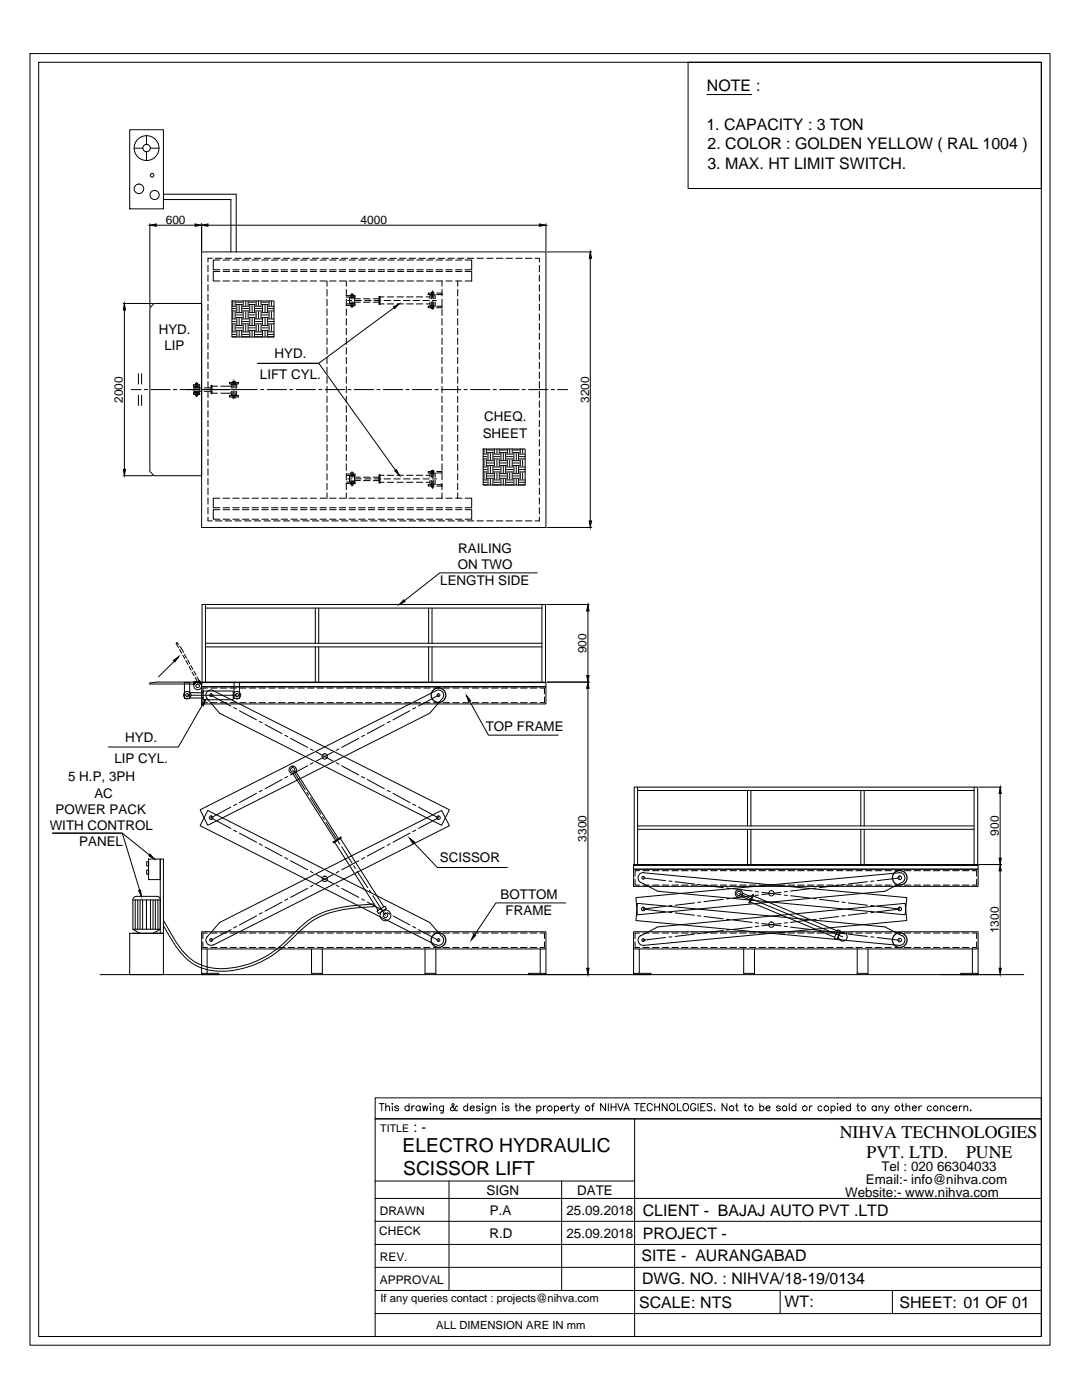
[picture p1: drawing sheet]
<svg xmlns="http://www.w3.org/2000/svg" width="216mm" height="279mm" viewBox="0 0 216 279" stroke-linecap="round" stroke-linejoin="round" font-family="sans-serif">
<!-- layer: 0 -->
<g fill="none" stroke="#000" stroke-width=".2">
<path d="M6 10.7h203.5v257.8h-203.5zM7.7 12.4h200.1v254.3h-200.1zM137.3 12.4h70.5v25.2h-70.5zM141.1 18.9h8.9M25.9 25.9h6.7v15.8h-6.7zM26.8 29.6h1.7M29.2 27.1v1.7M29.2 30.3v1.7M30 29.6h1.7M32.6 38.8h14.5v11.5M32.6 39.8h13.5v10.5M29.9 44.6v16.6"/>
<path d="M31.2 44.9h7.7M40.2 44.6v5.4M40.2 50.3h68.7v55h-68.7zM41.5 52.9v1.4M41.5 54.9v1.3M41.5 56.8v1.3M41.5 58.7v1.4M41.5 44.9h66.1M42.3 51.5h-.8v.8M43 51.5h1.3M43.9 51.9h-1.3v1.9h1.3M43.9 54.2h-1.3v1.9h1.3"/>
<path d="M44.5 51.9h1.3M44.5 53.8h1.3M44.5 54.2h1.3M44.5 56.1h1.3M44.9 51.5h1.3M46.5 51.9h1.2M46.5 53.8h1.2M46.5 54.2h1.2M46.5 56.1h1.2M46.9 51.5h1.2M48.4 51.9h1.3M48.4 53.8h1.3"/>
<path d="M48.4 54.2h1.3M48.4 56.1h1.3M48.8 51.5h1.3M50.3 51.9h1.3M50.3 53.8h1.3M50.3 54.2h1.3M50.3 56.1h1.3M50.7 51.5h1.3M52.3 51.9h1.2M52.3 53.8h1.2M52.3 54.2h1.2M52.3 56.1h1.2"/>
<path d="M52.7 51.5h1.2M54.2 51.9h1.3M54.2 53.8h1.3M54.2 54.2h1.3M54.2 56.1h1.3M54.6 51.5h1.3M56.1 51.9h1.3M56.1 53.8h1.3M56.1 54.2h1.3M56.1 56.1h1.3M56.5 51.5h1.3M58.1 51.9h1.2"/>
<path d="M58.1 53.8h1.2M58.1 54.2h1.2M58.1 56.1h1.2M58.5 51.5h1.2M60 51.9h1.3M60 53.8h1.3M60 54.2h1.3M60 56.1h1.3M60.4 51.5h1.3M61.9 51.9h1.3M61.9 53.8h1.3M61.9 54.2h1.3"/>
<path d="M61.9 56.1h1.3M62.3 51.5h1.3M63.9 51.9h1.2M63.9 53.8h1.2M63.9 54.2h1.2M63.9 56.1h1.2M64.3 51.5h1.2M65.2 56.1v1M65.2 57.8v1.3M65.2 59.7v1.3M65.8 51.9h1.3M65.8 53.8h1.3"/>
<path d="M65.8 54.2h1.3M65.8 56.1h1.3M66.2 51.5h1.3M67.7 51.9h1.3M67.7 53.8h1.3M67.7 54.2h1.3M67.7 56.1h1.3M68.1 51.5h1.3M69.1 59h1.8v.3h-1.8M69.1 56.1v1M69.1 57.8v1.3M69.1 59.7v1.3"/>
<path d="M69.4 60h.8M69.7 51.9h1.2M69.7 53.8h1.2M69.7 54.2h1.2M69.7 56.1h1.2M69.7 59.3h1.1v1.3h-1.1zM70 59.6v-.9h.5v.9M70.1 51.5h1.2M70.2 58.5v1.1M70.8 59.6h1.1M70.8 60h1.3M71.6 51.9h1.3"/>
<path d="M71.6 53.8h1.3M71.6 54.2h1.3M71.6 56.1h1.3M72 51.5h1.3M72.5 59.6h1.3M72.8 60h1.3M73.5 51.9h1.3M73.5 53.8h1.3M73.5 54.2h1.3M73.5 56.1h1.3M73.9 51.5h1.3M74.5 59.6h1.1"/>
<path d="M74.7 60h1.3M75.5 51.9h1.2M75.5 53.8h1.2M75.5 54.2h1.2M75.5 56.1h1.2M75.6 59.2h.2v1.6h-.2zM75.8 59.3h.8M75.9 51.5h1.2M76.6 60h1.3M77.3 59.3h1.2M77.4 51.9h1.3M77.4 53.8h1.3"/>
<path d="M77.4 54.2h1.3M77.4 56.1h1.3M77.8 51.5h1.3M78.6 60h1.3M79.2 59.3h1.3M79.3 51.9h1.3M79.3 53.8h1.3M79.3 54.2h1.3M79.3 56.1h1.3M79.7 51.5h1.3M80.5 60h1.3M81.1 59.3h1.3"/>
<path d="M81.2 51.9h1.3M81.2 53.8h1.3M81.2 54.2h1.3M81.2 56.1h1.3M81.6 51.5h1.3M82.4 60h1.3M83.1 59.3h1.2M83.2 51.9h1.3M83.2 53.8h1.3M83.2 54.2h1.3M83.2 56.1h1.3M83.6 51.5h1.3"/>
<path d="M84.4 60h1.3M85 59.3h.8M85.1 51.9h1.3M85.1 53.8h1.3M85.1 54.2h1.3M85.1 56.1h1.3M85.5 51.5h1.3M85.8 59.6v-.8h1v.8M86.1 59.6v-1.3h.4v1.3M86.3 60h.8M86.3 58v1.5M86.5 58.5h-1.1v.3h1.1"/>
<path d="M87 51.9h1.3M87 53.8h1.3M87 54.2h1.3M87 56.1h1.3M87.1 58.5h1.1v.3h-1.1M87.4 51.5h1.3M88.2 56.1v1M88.2 57.8v1.3M88.2 59.7v1.3M89 51.9h1.2M89 53.8h1.2M89 54.2h1.2"/>
<path d="M89 56.1h1.2M89.4 51.5h1.2M90.9 51.9h1.3M90.9 53.8h1.3M90.9 54.2h1.3M90.9 56.1h1.3M91.3 51.5h1.3M91.3 56.1v1M91.3 57.8v1.3M91.3 59.7v1.3M92.8 51.9h1.3v1.9h-1.3M92.8 54.2h1.3v1.9h-1.3"/>
<path d="M93.2 51.5h1.3M95.2 51.5h1.2M97.1 51.5h1.3M99 51.5h1.3M101 51.5h1.2M102.9 51.5h1.3M104.8 51.5h1.3M106.8 51.5h.8v.8M107.6 52.9v1.4M107.6 54.9v1.3M107.6 56.8v1.3M107.6 58.7v1.4"/>
<path d="M108.9 44.6v5.4M109.2 50.3h8.9M117.8 51.5v52.5M24.6 60.6h5.9M24.8 61.9v31.8M26.2 77.8h2M27.6 74.6v2.1M27.6 78.9v2M28.3 74.6v2.1M28.3 78.9v2M28.8 77.8h.7M30.1 77.8h3.9"/>
<path d="M30.7 60.6h9.5v34.3h-9.5l-.8-.8v-32.6zM34.6 77.8h.7M35.9 77.8h4M38.6 76.8h1.2v.3h-1.2zM38.6 78.4h1.2v.3h-1.2zM38.7 77.2h1.1v1.2h-1.1zM38.7 78.1h1.4M38.7 77.4h1.4M39 77.5v-1h.5v1M39 78.1v.9h.5v-.9M39.3 76.3v1.1M39.3 78v1.2"/>
<path d="M40.2 77.8h5.4M40.7 78.1h1.4M40.7 77.4h1.4M41.5 60.7v1.3M41.5 62.6v1.3M41.5 64.5v1.4M41.5 66.5v1.3M41.5 68.4v1.3M41.5 70.3v1.4M41.5 72.3v1.3M41.5 74.2v1.3M41.5 76.1v1.4"/>
<path d="M41.5 78.1v1.3M41.5 80v1.3M42.1 76.9h.2v1.7h-.2zM42.3 77.1h1.1M42.3 78.5h1.1M44 77.1h2.2M44 78.5h2.2M44.5 77.8h1.5M45.8 76.3h1.8v.3h-1.8zM45.8 78.9h1.8v.3h-1.8zM45.8 76.3v.3M45.8 78.9v.3"/>
<path d="M46.2 77.5v-.8h1v.8M46.2 78.1v.8h1v-.8M46.2 77.8h5.2M46.3 60.1h8.4v7.2h-8.4zM46.3 61.1h.8M46.3 61.6h.8M46.3 62h.8M46.3 64.6h.8M46.3 67.2h.8M46.3 64.2h.8M46.3 66.7h.8M46.3 63.7h.8"/>
<path d="M46.3 66.2h.8M46.5 77.5v-1.4h.4v1.4M46.5 78.1v1.3h.4v-1.3M46.5 60.1v.8M46.5 62.2v1.3M46.5 64.8v1.3M46.7 75.8v1.6M46.7 78v1.5M46.9 60.1v.8M46.9 62.2v1.3M46.9 64.8v1.3M47.1 60.3h1.3"/>
<path d="M47.1 60.8h1.3M47.1 63.4h1.3M47.1 65.9h1.3M47.1 62.9h1.3M47.1 65.4h1.3M47.1 62.4h1.3M47.1 65h1.3M47.3 60.9v1.3M47.3 63.5v1.3M47.3 66.1v1.2M47.7 60.9v1.3M47.7 63.5v1.3"/>
<path d="M47.7 66.1v1.2M48.2 60.9v1.3M48.2 63.5v1.3M48.2 66.1v1.2M48.4 61.1h1.3M48.4 61.6h1.3M48.4 62h1.3M48.4 64.6h1.3M48.4 67.2h1.3M48.4 64.2h1.3M48.4 66.7h1.3M48.4 63.7h1.3"/>
<path d="M48.4 66.2h1.3M48.5 60.1v.8M48.5 62.2v1.3M48.5 64.8v1.3M49 60.1v.8M49 62.2v1.3M49 64.8v1.3M49.5 60.1v.8M49.5 62.2v1.3M49.5 64.8v1.3M49.7 60.3h1.2M49.7 60.8h1.2"/>
<path d="M49.7 63.4h1.2M49.7 65.9h1.2M49.7 62.9h1.2M49.7 65.4h1.2M49.7 62.4h1.2M49.7 65h1.2M49.8 60.9v1.3M49.8 63.5v1.3M49.8 66.1v1.2M50.3 60.9v1.3M50.3 63.5v1.3M50.3 66.1v1.2"/>
<path d="M50.8 60.9v1.3M50.8 63.5v1.3M50.8 66.1v1.2M50.9 61.1h1.4M50.9 61.6h1.4M50.9 62h1.4M50.9 64.6h1.4M50.9 67.2h1.4M50.9 64.2h1.4M50.9 66.7h1.4M50.9 63.7h1.4M50.9 66.2h1.4"/>
<path d="M51.1 60.1v.8M51.1 62.2v1.3M51.1 64.8v1.3M51.4 72.5h12.2l15.3 21.3M51.6 60.1v.8M51.6 62.2v1.3M51.6 64.8v1.3M52 77.8h.6M52.1 60.1v.8M52.1 62.2v1.3M52.1 64.8v1.3M52.3 60.3h1.2"/>
<path d="M52.3 60.8h1.2M52.3 63.4h1.2M52.3 65.9h1.2M52.3 62.9h1.2M52.3 65.4h1.2M52.3 62.4h1.2M52.3 65h1.2M52.4 60.9v1.3M52.4 63.5v1.3M52.4 66.1v1.2M52.9 60.9v1.3M52.9 63.5v1.3"/>
<path d="M52.9 66.1v1.2M53.3 77.8h3.9M53.4 60.9v1.3M53.4 63.5v1.3M53.4 66.1v1.2M53.5 61.1h1.2M53.5 61.6h1.2M53.5 62h1.2M53.5 64.6h1.2M53.5 67.2h1.2M53.5 64.2h1.2M53.5 66.7h1.2"/>
<path d="M53.5 63.7h1.2M53.5 66.2h1.2M53.7 60.1v.8M53.7 62.2v1.3M53.7 64.8v1.3M54.2 60.1v.8M54.2 62.2v1.3M54.2 64.8v1.3M57.8 77.8h.6M59.1 77.8h3.9M63.6 77.8h.6M64.9 77.8h3.9"/>
<path d="M65.2 61.7v1.2M65.2 63.6v1.3M65.2 65.5v1.3M65.2 67.5v1.2M65.2 69.4v1.3M65.2 71.3v1.3M65.2 73.3v1.2M65.2 75.2v1.3M65.2 77.1v1.3M65.2 79.1v1.2M69.1 60.6h1.8v.3h-1.8M69.1 61.7v1.2"/>
<path d="M69.1 63.6v1.3M69.1 65.5v1.3M69.1 67.5v1.2M69.1 69.4v1.3M69.1 71.3v1.3M69.1 73.3v1.2M69.1 75.2v1.3M69.1 77.1v1.3M69.1 79.1v1.2M69.4 77.8h.6M70 60.3v.9h.5v-.9M70.2 60.3v1.1"/>
<path d="M70.7 77.8h3.9M70.8 60.3h1.1M72.5 60.3h1.3M74.5 60.3h1.1M75.2 77.8h.6M75.8 60.6h.8M76.5 77.8h3.9M77.3 60.6h1.2M78.6 61.4l-15 11.1h-12.2M79.2 60.6h1.3M81 77.8h.6M81.1 60.6h1.3"/>
<path d="M82.3 77.8h3.9M83.1 60.6h1.2M85 60.6h.8M85.8 60.3v.8h1v-.8M86.1 60.3v1.3h.4v-1.3M86.3 60.2v1.6M86.5 61.1h-1.1v.3h1.1M86.8 77.8h.6M87.1 61.1h1.1v.3h-1.1M88.1 77.8h3.9M88.2 61.7v1.2M88.2 63.6v1.3"/>
<path d="M88.2 65.5v1.3M88.2 67.5v1.2M88.2 69.4v1.3M88.2 71.3v1.3M88.2 73.3v1.2M88.2 75.2v1.3M88.2 77.1v1.3M88.2 79.1v1.2M91.3 61.7v1.2M91.3 63.6v1.3M91.3 65.5v1.3M91.3 67.5v1.2"/>
<path d="M91.3 69.4v1.3M91.3 71.3v1.3M91.3 73.3v1.2M91.3 75.2v1.3M91.3 77.1v1.3M91.3 79.1v1.2M92.6 77.8h.6M93.9 77.8h3.9M98.4 77.8h.6M99.7 77.8h3.8M104.2 77.8h.6M105.5 77.8h3.8"/>
<path d="M107.6 60.7v1.3M107.6 62.6v1.3M107.6 64.5v1.4M107.6 66.5v1.3M107.6 68.4v1.3M107.6 70.3v1.4M107.6 72.3v1.3M107.6 74.2v1.3M107.6 76.1v1.4M107.6 78.1v1.3M107.6 80v1.3M110 77.8h.6"/>
<path d="M111.3 77.8h2M24.6 94.9h5.9M41.5 81.9v1.4M41.5 83.9v1.3M41.5 85.8v1.3M41.5 87.7v1.4M41.5 89.7v1.3M41.5 91.6v1.3M41.5 93.5v1.4M41.5 95.5v1.3M41.5 97.4v1.3M41.5 99.3v1.3"/>
<path d="M43.9 99.4h-1.3v1.9h1.3M44.5 99.4h1.3M46.5 99.4h1.2M48.4 99.4h1.3M50.3 99.4h1.3M52.3 99.4h1.2M54.2 99.4h1.3M56.1 99.4h1.3M58.1 99.4h1.2M60 99.4h1.3M61.9 99.4h1.3M63.9 99.4h1.2"/>
<path d="M65.2 81v1.3M65.2 82.9v1.3M65.2 84.9v1.2M65.2 86.8v1.3M65.2 88.7v1.3M65.2 90.7v1.2M65.2 92.6v1.3M65.2 94.5v1.3M65.2 96.5v1.2M65.2 98.4v1M65.8 99.4h1.3M67.7 99.4h1.3"/>
<path d="M69.1 96.2h1.8v.3h-1.8M69.1 94.6h1.8v.3h-1.8M69.1 81v1.3M69.1 82.9v1.3M69.1 84.9v1.2M69.1 86.8v1.3M69.1 88.7v1.3M69.1 90.7v1.2M69.1 92.6v1.3M69.1 94.5v1.3M69.1 96.5v1.2M69.1 98.4v1"/>
<path d="M69.4 95.6h.8M69.7 99.4h1.2M69.7 94.9h1.1v1.3h-1.1zM70 95.9v.9h.5v-.9M70 95.2v-.9h.5v.9M70.2 94.1v1.1M70.2 95.9v1.1M70.8 95.2h1.1M70.8 95.9h1.1M70.8 95.6h1.3M71.6 99.4h1.3M72.5 95.2h1.3"/>
<path d="M72.5 95.9h1.3M72.8 95.6h1.3M73.5 99.4h1.3M74.5 95.2h1.1M74.5 95.9h1.1M74.7 95.6h1.3M75.5 99.4h1.2M75.6 94.7h.2v1.7h-.2zM75.8 96.3h.8M75.8 94.9h.8M76.6 95.6h1.3M77.3 96.3h1.2"/>
<path d="M77.3 94.9h1.2M77.4 99.4h1.3M78.6 95.6h1.3M79.2 96.3h1.3M79.2 94.9h1.3M79.3 99.4h1.3M80.5 95.6h1.3M81.1 96.3h1.3M81.1 94.9h1.3M81.2 99.4h1.3M82.4 95.6h1.3M83.1 96.3h1.2"/>
<path d="M83.1 94.9h1.2M83.2 99.4h1.3M84.4 95.6h1.3M85 96.3h.8M85 94.9h.8M85.1 99.4h1.3M85.8 95.9v.8h1v-.8M85.8 95.2v-.8h1v.8M86.1 95.2v-1.3h.4v1.3M86.1 95.9v1.3h.4v-1.3M86.3 95.6h.8M86.3 93.8v1.5"/>
<path d="M86.3 96v1.5M86.5 96.7h-1.1v.3h1.1M86.5 94.1h-1.1v.3h1.1M87 99.4h1.3M87.1 96.7h1.1v.3h-1.1M87.1 94.1h1.1v.3h-1.1M88.2 81v1.3M88.2 82.9v1.3M88.2 84.9v1.2M88.2 86.8v1.3M88.2 88.7v1.3M88.2 90.7v1.2"/>
<path d="M88.2 92.6v1.3M88.2 94.5v1.3M88.2 96.5v1.2M88.2 98.4v1M89 99.4h1.2M90.9 99.4h1.3M91.3 81v1.3M91.3 82.9v1.3M91.3 84.9v1.2M91.3 86.8v1.3M91.3 88.7v1.3M91.3 90.7v1.2"/>
<path d="M91.3 92.6v1.3M91.3 94.5v1.3M91.3 96.5v1.2M91.3 98.4v1M92.8 99.4h1.3v1.9h-1.3M96.4 89.6h8.4v7.2h-8.4zM96.4 96.3h.8M96.4 91.6h.8M96.4 94.2h.8M96.4 96.8h.8M96.4 91.1h.8M96.4 93.7h.8"/>
<path d="M96.4 90.6h.8M96.4 93.2h.8M96.4 95.8h.8M96.6 89.6v.9M96.6 91.8v1.2M96.6 94.3v1.3M97 89.6v.9M97 91.8v1.2M97 94.3v1.3M97.2 90.3h1.3M97.2 92.9h1.3M97.2 95.4h1.3"/>
<path d="M97.2 89.8h1.3M97.2 92.4h1.3M97.2 95h1.3M97.2 91.9h1.3M97.2 94.5h1.3M97.4 90.5v1.3M97.4 93v1.3M97.4 95.6v1.2M97.8 90.5v1.3M97.8 93v1.3M97.8 95.6v1.2M98.4 90.5v1.3"/>
<path d="M98.4 93v1.3M98.4 95.6v1.2M98.5 96.3h1.3M98.5 91.6h1.3M98.5 94.2h1.3M98.5 96.8h1.3M98.5 91.1h1.3M98.5 93.7h1.3M98.5 90.6h1.3M98.5 93.2h1.3M98.5 95.8h1.3M98.7 89.6v.9"/>
<path d="M98.7 91.8v1.2M98.7 94.3v1.3M99.2 89.6v.9M99.2 91.8v1.2M99.2 94.3v1.3M99.6 89.6v.9M99.6 91.8v1.2M99.6 94.3v1.3M99.8 90.3h1.3M99.8 92.9h1.3M99.8 95.4h1.3M99.8 89.8h1.3"/>
<path d="M99.8 92.4h1.3M99.8 95h1.3M99.8 91.9h1.3M99.8 94.5h1.3M100 90.5v1.3M100 93v1.3M100 95.6v1.2M100.4 90.5v1.3M100.4 93v1.3M100.4 95.6v1.2M100.9 90.5v1.3M100.9 93v1.3"/>
<path d="M100.9 95.6v1.2M101.1 96.3h1.3M101.1 91.6h1.3M101.1 94.2h1.3M101.1 96.8h1.3M101.1 91.1h1.3M101.1 93.7h1.3M101.1 90.6h1.3M101.1 93.2h1.3M101.1 95.8h1.3M101.2 89.6v.9M101.2 91.8v1.2"/>
<path d="M101.2 94.3v1.3M101.7 89.6v.9M101.7 91.8v1.2M101.7 94.3v1.3M102.2 89.6v.9M102.2 91.8v1.2M102.2 94.3v1.3M102.4 90.3h1.2M102.4 92.9h1.2M102.4 95.4h1.2M102.4 89.8h1.2M102.4 92.4h1.2"/>
<path d="M102.4 95h1.2M102.4 91.9h1.2M102.4 94.5h1.2M102.5 90.5v1.3M102.5 93v1.3M102.5 95.6v1.2M103 90.5v1.3M103 93v1.3M103 95.6v1.2M103.5 90.5v1.3M103.5 93v1.3M103.5 95.6v1.2"/>
<path d="M103.6 96.3h1.2M103.6 91.6h1.2M103.6 94.2h1.2M103.6 96.8h1.2M103.6 91.1h1.2M103.6 93.7h1.2M103.6 90.6h1.2M103.6 93.2h1.2M103.6 95.8h1.2M103.8 89.6v.9M103.8 91.8v1.2M103.8 94.3v1.3"/>
<path d="M104.3 89.6v.9M104.3 91.8v1.2M104.3 94.3v1.3M107.6 81.9v1.4M107.6 83.9v1.3M107.6 85.8v1.3M107.6 87.7v1.4M107.6 89.7v1.3M107.6 91.6v1.3M107.6 93.5v1.4M107.6 95.5v1.3M107.6 97.4v1.3"/>
<path d="M107.6 99.3v1.3M41.5 101.3v1.3M41.5 103.2v.8h.8M43 104h1.3M43.9 101.7h-1.3v1.9h1.3M44.5 103.6h1.3M44.5 101.7h1.3M44.5 101.3h1.3M44.9 104h1.3M46.5 103.6h1.2M46.5 101.7h1.2M46.5 101.3h1.2"/>
<path d="M46.9 104h1.2M48.4 103.6h1.3M48.4 101.7h1.3M48.4 101.3h1.3M48.8 104h1.3M50.3 103.6h1.3M50.3 101.7h1.3M50.3 101.3h1.3M50.7 104h1.3M52.3 103.6h1.2M52.3 101.7h1.2M52.3 101.3h1.2"/>
<path d="M52.7 104h1.2M54.2 103.6h1.3M54.2 101.7h1.3M54.2 101.3h1.3M54.6 104h1.3M56.1 103.6h1.3M56.1 101.7h1.3M56.1 101.3h1.3M56.5 104h1.3M58.1 103.6h1.2M58.1 101.7h1.2M58.1 101.3h1.2"/>
<path d="M58.5 104h1.2M60 103.6h1.3M60 101.7h1.3M60 101.3h1.3M60.4 104h1.3M61.9 103.6h1.3M61.9 101.7h1.3M61.9 101.3h1.3M62.3 104h1.3M63.9 103.6h1.2M63.9 101.7h1.2M63.9 101.3h1.2"/>
<path d="M64.3 104h1.2M65.8 103.6h1.3M65.8 101.7h1.3M65.8 101.3h1.3M66.2 104h1.3M67.7 103.6h1.3M67.7 101.7h1.3M67.7 101.3h1.3M68.1 104h1.3M69.7 103.6h1.2M69.7 101.7h1.2M69.7 101.3h1.2"/>
<path d="M70.1 104h1.2M71.6 103.6h1.3M71.6 101.7h1.3M71.6 101.3h1.3M72 104h1.3M73.5 103.6h1.3M73.5 101.7h1.3M73.5 101.3h1.3M73.9 104h1.3M75.5 103.6h1.2M75.5 101.7h1.2M75.5 101.3h1.2"/>
<path d="M75.9 104h1.2M77.4 103.6h1.3M77.4 101.7h1.3M77.4 101.3h1.3M77.8 104h1.3M79.3 103.6h1.3M79.3 101.7h1.3M79.3 101.3h1.3M79.7 104h1.3M81.2 103.6h1.3M81.2 101.7h1.3M81.2 101.3h1.3"/>
<path d="M81.6 104h1.3M83.2 103.6h1.3M83.2 101.7h1.3M83.2 101.3h1.3M83.6 104h1.3M85.1 103.6h1.3M85.1 101.7h1.3M85.1 101.3h1.3M85.5 104h1.3M87 103.6h1.3M87 101.7h1.3M87 101.3h1.3"/>
<path d="M87.4 104h1.3M89 103.6h1.2M89 101.7h1.2M89 101.3h1.2M89.4 104h1.2M90.9 103.6h1.3M90.9 101.7h1.3M90.9 101.3h1.3M91.3 104h1.3M92.8 101.7h1.3v1.9h-1.3M93.2 104h1.3M95.2 104h1.2"/>
<path d="M97.1 104h1.3M99 104h1.3M101 104h1.2M102.9 104h1.3M104.8 104h1.3M107.2 114.3h-19.4l-7.1 5.6M107.6 101.3v1.3M107.6 103.2v.8h-.8M109.2 105.3h8.9M34.8 132l-3.2 3.1M35.6 128.6l-.3-.3-.1 .1 .4 .8M35.8 129.6l.5 .8"/>
<path d="M35.9 129l.7 1.2M36.5 130.8l.4 .7M36.8 136.2h1.1v3.2h-1.1zM36.8 130.6l.4 .7M37.1 131.9l.4 .7M37.4 138.8h9.9M37.4 131.7l.5 .7M37.7 133l.4 .8M37.9 139.3h2.6M37.9 138.2h2.6M38.1 132.8l.4 .8M38.3 134.1l.4 .8"/>
<path d="M38.7 134l.4 .7M38.7 136.3l.3-.2zM38.7 136.5h.1M38.8 136.4l-.1 .1M39 136.1l-.3 .2 .3-.2-.3 .2 .3-.2-.3 .2 .3-.2-.3 .2 .3-.2-.3 .2 .3-.2-.3 .2 .3-.2-.3 .2 .2-.2-.2 .2 .2-.2-.2 .2 .2-.2-.2 .2 .2-.2-.2 .2 .2-.2-.2 .2 .2-.2-.2 .2 .2-.2-.2 .2 .2-.2-.2 .2 .2-.2-.2 .2 .2-.2-.2 .2 .2-.2h-7.6l-1.4 .2v.2h8.8M39 135.2l.4 .9M39.1 136.1l-.4 .3M39.1 136.1l-.2 .2M39.1 136.1l-.1 .1 .2-.1M39.1 136.1l-.1 .2M39.2 136.1h.1M39.3 136.1h.1"/>
<path d="M39.3 135.1l.5 .8M39.4 136.1h.1M39.4 136.1h-.7v.4M39.4 136.1l.4-.2 .3 .6M39.5 136.1h.1M39.5 136l.4 .2-.4-.1M39.6 136l.3 .2zM39.6 136l.2 .1M39.6 136l.3 .1M39.6 136.1h-.1l.4 .1M39.7 136h.1h-.1M39.7 136h.1z"/>
<path d="M39.7 136.2h.3M39.7 136.2l.3 .1M39.8 136h.1M39.8 136.2l.2 .1M39.8 136.2l.2 .1-.2-.1M39.9 136.3h.1M40 136.3h-.1M40 136.3h.1M40 136.3l.1 .1M40 136.4h.1M40.1 136.4h.1M40.1 136.5h.1"/>
<path d="M40.2 137.1h68.7v3.4h-68.7zM40.2 136.1h68.7l-68.7 .1h68.7v.9h-68.7zM40.3 136.1v-15.5h68.6v15.5M40.5 139.1v1.1h.9M40.5 137.9h6v1.7h-6zM41 120.6v15.5M41 121.4h67.1M41 128.4h67.1M41 129.1h67.1M41.4 137.3h-.9v1.2M42.1 137.3h1.2M42.1 138.8l4 2.1"/>
<path d="M42.6 137.8a1.04 1.04 0 0 0-1.3 .3 1.04 1.04 0 0 0 0 1.3l2.5 3 44.3 22.3 1.6-3.1-47.1-23.7M44 137.3h1.3M45.9 137.3h1.3M46.7 136.2h1.1v3.2h-1.1zM47.9 137.3h1.2M49.8 137.3h1.3M51.7 137.3h1.3M53.7 137.3h1.2M55.6 137.3h1.3M57.5 137.3h1.3M59.4 137.3h1.3M61.4 137.3h1.3"/>
<path d="M62.9 121.4v7M62.9 129.1v7M63.3 137.3h1.3M63.6 121.4v7M63.6 129.1v7M65.2 137.3h1.3M67.2 137.3h1.3M69.1 137.3h1.3M71 137.3h1.3M73 137.3h1.2M74.9 137.3h1.3M76.8 137.3h1.3"/>
<path d="M78.8 137.3h1.2M80.7 137.3h1.3M82.6 137.3h1.3M84.6 137.3h1.2M85.5 121.4v7M85.5 129.1v7M86.2 121.4v7M86.2 129.1v7M86.5 137.3h1.3M87 137.9l-47.1 23.7 1.6 3.1 44.2-22.3 2.5-3M87 137.8a1.04 1.04 0 0 1 1.3 .3 1.04 1.04 0 0 1 0 1.3M87.5 138.8l-4 2.1"/>
<path d="M88.4 137.3h1.3M90.4 137.3h1.2M92.3 137.3h1.3M93.7 139.9l3.8 6.8h13.9M94.2 137.3h1.3M96.2 137.3h1.2M98.1 137.3h1.3M100 137.3h1.3M102 137.3h1.2M103.9 137.3h1.3M105.8 137.3h1.3M107.8 137.3h.8v1.2"/>
<path d="M108.1 120.6v15.5M108.6 139.1v1.1h-.8M109.1 120.6h8.5M109.2 136.1h8.4M117.3 121.9v12.9M117.3 137.4v55.8M40.4 140.7l-4.8 8.4h-14M42.1 140.2h1.2M44 140.2h1.3M45.9 140.2h1.3M46.6 141.2l.6 .3M47.8 141.8l3.4 1.9"/>
<path d="M47.9 140.2h1.2M49.8 140.2h1.3M51.2 158.3l-3.4 1.9M51.7 140.2h1.3M51.7 144l.6 .3M52.3 157.7l-.6 .3M52.9 144.6l3.4 1.8M53.7 140.2h1.2M55.6 140.2h1.3M56.3 155.6l-3.4 1.8M56.8 146.7l.6 .3M57.4 155l-.6 .3"/>
<path d="M57.5 140.2h1.3M58 147.3l3.4 1.9M58.4 153.7l2.5 3.9M58.4 154.4l8.5 13.3M59 154l8.5 13.4M59.4 140.2h1.3M61.2 158.1l.4 .6M61.4 140.2h1.3M61.4 152.8l-3.4 1.9M61.9 149.5l.6 .3M61.9 159.2l2.1 3.3M62.5 152.2l-.6 .3"/>
<path d="M63.1 150.1l3.4 1.8M63.3 140.2h1.3M65.2 140.2h1.3M66.5 150.1l-3.4 1.8M67.1 152.2l.5 .3M67.2 140.2h1.3M67.6 149.5l-.5 .3M68.2 152.8l3.4 1.9M69.1 140.2h1.3M71 140.2h1.3M71.6 147.3l-3.4 1.9M72.2 155l.5 .3"/>
<path d="M72.7 146.7l-.5 .3M73 140.2h1.2M73.3 155.6l3.4 1.8M74.9 140.2h1.3M76.7 144.6l-3.4 1.8M76.8 140.2h1.3M77.3 157.7l.5 .3M77.8 144l-.5 .3M78.4 158.3l3.4 1.9M78.8 140.2h1.2M80.7 140.2h1.3M81.8 141.8l-3.4 1.9"/>
<path d="M82.6 140.2h1.3M82.9 141.2l-.5 .3M84.6 140.2h1.2M86.5 140.2h1.3M88.4 140.2h1.3M90.4 140.2h1.2M92.3 140.2h1.3M94.2 140.2h1.3M96.2 140.2h1.2M98.1 140.2h1.3M100 140.2h1.3M102 140.2h1.2"/>
<path d="M103.9 140.2h1.3M105.8 140.2h1.3M127.2 157.1v15.4M127.2 157.8h67.2M149.2 157.8v7M149.8 157.8v7M171.8 157.8v7M172.4 157.8v7M194.4 157.1v15.4M195.3 157.1h4.5M199.6 158.4v12.9M26.5 179.6v5.8"/>
<path d="M26.5 179.6h5.5v5.8M27 179.6v5.8M27.2 178.9h4.1M27.2 178.9a.7 .7 0 0 0-.7 .7M27.5 179.6v5.8M28 179.6v5.8M28.5 179.6v5.8M29.2 179.6v5.8M29.3 172h.3v.8h-.3zM29.3 173.6h.3v.9h-.3zM29.6 171.4h2.4v4.1h-2.4zM29.8 170.6l-5.4-4.3h-13.9h13.9l3.5 11.4"/>
<path d="M30 179.6v5.8M30.5 179.6v5.8M31 179.6v5.8M31.3 178.9a.7 .7 0 0 1 .7 .7M31.5 179.6v5.8M32 171.4h.6v14.9h-.6zM46.1 161.1l-4 2.1 4 2.1M46.6 165.7l.6 .3M47.2 160.5l-.6 .3M47.8 166.3l3.4 1.8M51.7 168.4l.6 .3M52.9 169l3.4 1.8"/>
<path d="M56.8 171.1l.6 .4M57.4 179.4l-.6 .3M58 171.8l3.4 1.8M61.4 177.3l-3.4 1.8M61.9 173.9l.6 .3M62.5 176.6l-.6 .4M63.1 174.5l3.4 1.8M64.4 163l.3 .6M65 164.1l2.1 3.3M66.5 168l1.5-1 .1 .2-1.5 1zM66.5 174.5l-3.4 1.8M67.1 176.6l.5 .4"/>
<path d="M67.5 167.9l.3 .5M67.6 173.9l-.5 .3M68.2 177.3l3.4 1.8M68.2 169l2 3.2M70.6 172.8l.3 .5M71.3 173.9l2.1 3.3M71.6 171.8l-3.4 1.8M72.2 179.4l.5 .3M72.7 171.1l-.5 .4M73.7 177.7l.4 .5M74.4 178.8l2.5 3.9M76.7 169l-3.4 1.8"/>
<path d="M77.8 168.4l-.5 .3M81.8 166.3l-3.4 1.8M82.4 160.5l.5 .3M82.6 168.2l4.7 4.9h13.9M82.9 165.7l-.5 .3M83.5 161.1l4 2.1-4 2.1M126.4 173.5h68.8v3.4h-68.8zM126.4 172.5h68.8l-68.8 .1h68.8v.9h-68.8zM126.5 172.5v-15.4h68.6v15.4M126.7 175.5v1.1h.9M127.2 164.8h67.2M127.2 165.5h67.2"/>
<path d="M127.6 173.8h-.9v1.1M128.3 173.8h1.3M128.3 176.6h1.3M128.3 175.2l4.5 .6M128.5 174.2a1.04 1.04 0 0 0-1.1 .7 1.04 1.04 0 0 0 .5 1.2l3.3 1.8 49.4 4.7 .3-3.5-52.4-4.9M130.2 173.8h1.3M130.2 176.6h1.3M132.1 173.8h1.3M132.1 176.6h1.3M133.4 175.8l.7 .1M134.1 173.8h1.3M134.1 176.6h1.3"/>
<path d="M134.7 176l3.9 .4M136 173.8h1.3M136 176.6h1.3M137.9 173.8h1.3M137.9 176.6h1.3M139.2 176.5l.6 .1M139.9 173.8h1.3M139.9 176.6h1.3M140.5 176.7l3.8 .5M141.8 173.8h1.3M141.8 176.6h1.3M143.7 173.8h1.3"/>
<path d="M143.7 176.6h1.3M144.3 179.5l-3.8 .4M145 177.2l.6 .1M145.6 179.3l-.6 .1M145.6 173.8h1.4M145.6 176.6h1.4M146.2 177.4l3.9 .4M147.4 178.3l20.8 8.7M147.6 173.8h1.3M147.6 176.6h1.3M147.9 178.9l1.8 .7M148.1 178.3l1.9 .7"/>
<path d="M149.2 165.5v7M149.5 173.8h1.3M149.5 176.6h1.3M149.8 165.5v7M150.1 178.8l-3.9 .4M150.2 178.5l.2 .1-.8 1.6h-.1zM150.3 178.8l16.8 7M150.7 177.9l.7 .1M151.4 178.6l-.7 .1M151.4 173.8h1.4M151.4 176.6h1.4M152 178.1l3.8 .4"/>
<path d="M153.4 173.8h1.3M153.4 176.6h1.3M155.3 173.8h1.3M155.3 176.6h1.3M155.8 178.1l-3.8 .4M156.5 178.6l.6 .1M157.1 177.9l-.6 .1M157.2 173.8h1.4M157.2 176.6h1.4M157.7 178.8l3.9 .4M159.2 173.8h1.3M159.2 176.6h1.3"/>
<path d="M161.1 173.8h1.3M161.1 176.6h1.3M161.6 177.4l-3.9 .4M162.2 179.3l.7 .1M162.9 177.2l-.7 .1M163 173.8h1.4M163 176.6h1.4M163.5 179.5l3.9 .4M165 173.8h1.3M165 176.6h1.3M166.9 173.8h1.3M166.9 176.6h1.3"/>
<path d="M167.4 176.7l-3.9 .5M168.6 176.5l-.6 .1M168.8 173.8h1.4M168.8 176.6h1.4M170.8 173.8h1.3M170.8 176.6h1.3M171.8 165.5v7M172.4 165.5v7M172.7 173.8h1.3M172.7 176.6h1.3M173.1 176l-3.8 .4M174.4 175.8l-.6 .1"/>
<path d="M174.6 173.8h1.4M174.6 176.6h1.4M176.6 173.8h1.3M176.6 176.6h1.3M178.5 173.8h1.3M178.5 176.6h1.3M179.4 174.2l-52.5 4.9 .3 3.5 49.4-4.7 3.4-1.8M179.4 174.2a1.04 1.04 0 0 1 1.1 .7 1.04 1.04 0 0 1-.5 1.2M179.5 175.2l-4.5 .6M180.4 173.8h1.4M180.4 176.6h1.4M182.4 173.8h1.3"/>
<path d="M182.4 176.6h1.3M184.3 173.8h1.3M184.3 176.6h1.3M186.2 173.8h1.4M186.2 176.6h1.4M188.2 173.8h1.3M188.2 176.6h1.3M190.1 173.8h1.3M190.1 176.6h1.3M192 173.8h1.4M192 176.6h1.4M194 173.8h.9v1.1"/>
<path d="M194.9 175.5v1.1h-.9M195.4 172.5h4.4M199.6 173.8v19.4M20 194.5h184.3M25.9 186.3h6.7v8.2h-6.7zM26.5 186.3h5.5M27.9 186.3l-1.4-.9h5.5l-1.4 .9M40.2 186h68.7v3.4h-68.7zM40.2 194.3h3.5v.2h-3.5zM40.2 189.4v5.1M40.5 188v1.1h.9M41.3 189.4v4.9"/>
<path d="M41.4 186.2h-.9v1.1M42.1 186.2h1.2M42.1 189.1h1.2M43.8 184.1l44.3-22.4 1.6 3.1-47.1 23.7a1.04 1.04 0 0 1-1.3-.2 1.04 1.04 0 0 1 0-1.4zM44 186.2h1.3M44 189.1h1.3M45.9 186.2h1.3M45.9 189.1h1.3M46.1 185.5l-4 2.1M47.2 184.9l-.6 .3M47.9 186.2h1.2M47.9 189.1h1.2"/>
<path d="M49.8 186.2h1.3M49.8 189.1h1.3M51.2 182.8l-3.4 1.8M51.7 186.2h1.3M51.7 189.1h1.3M52.3 182.1l-.6 .3M53.7 186.2h1.2M53.7 189.1h1.2M55.6 186.2h1.3M55.6 189.1h1.3M56.3 180l-3.4 1.8M57.5 186.2h1.3"/>
<path d="M57.5 189.1h1.3M59.4 186.2h1.3M59.4 189.1h1.3M61.4 186.2h1.3M61.4 189.1h1.3M62.2 194.3h2.1M62.2 189.4v5.1M63.3 186.2h1.3M63.3 189.1h1.3M64.3 189.4v5.1M65.2 186.2h1.3M65.2 189.1h1.3"/>
<path d="M67.2 186.2h1.3M67.2 189.1h1.3M69.1 186.2h1.3M69.1 189.1h1.3M71 186.2h1.3M71 189.1h1.3M73 186.2h1.2M73 189.1h1.2M73.3 180l3.4 1.8M74.6 180.4a29.7 29.7 0 0 0-11 2l-1.3 .8a24.4 24.4 0 0 0-4.6 4 18 18 0 0 1-16 5.9 9.9 9.9 0 0 1-6.6-5.2l-2.5-4.2M74.9 186.2h1.3M74.9 189.1h1.3"/>
<path d="M74.9 180.9a27.6 27.6 0 0 0-11.3 2.2l-1.9 1.1-2.2 2a22.1 22.1 0 0 1-10.8 7 12.7 12.7 0 0 1-10.5-1.1l-1.1-.9a25.5 25.5 0 0 1-4.5-6.5M75.2 181.8l1.6-1 .3 .5-1.6 1zM76.6 181l-8.7-13.7-1.1 .8 8.7 13.6M76.8 186.2h1.3M76.8 189.1h1.3M77.3 182.1l.5 .3M78.4 182.8l3.4 1.8M78.8 186.2h1.2M78.8 189.1h1.2M80.7 186.2h1.3M80.7 189.1h1.3M82.4 184.9l.5 .3"/>
<path d="M82.6 186.2h1.3M82.6 189.1h1.3M83.5 185.5l4 2.1M84.6 186.2h1.2M84.6 189.1h1.2M84.8 194.3h2.2M84.8 189.4v5.1M86.5 186.2h1.3M86.5 189.1h1.3M87 189.4v5.1M88.2 187l-2.5-2.9-44.2-22.4-1.6 3.1 47.1 23.8M88.3 186.9a1.04 1.04 0 0 1 0 1.4 1.04 1.04 0 0 1-1.3 .2"/>
<path d="M88.4 186.2h1.3M88.4 189.1h1.3M90.4 186.2h1.2M90.4 189.1h1.2M92.3 186.2h1.3M92.3 189.1h1.3M94.2 186.2h1.3M94.2 189.1h1.3M96.2 186.2h1.2M96.2 189.1h1.2M98.1 186.2h1.3M98.1 189.1h1.3"/>
<path d="M100 186.2h1.3M100 189.1h1.3M102 186.2h1.2M102 189.1h1.2M103.9 186.2h1.3M103.9 189.1h1.3M105.5 194.3h3.4v.2h-3.4zM105.8 186.2h1.3M105.8 189.1h1.3M107.8 186.2h.8v1.1M107.8 189.4v4.9M108.6 188v1.1h-.8"/>
<path d="M108.9 189.4v5.1M112.9 180.2h-14l-4.2 6.3M126.4 186h68.8v3.4h-68.8zM126.4 194.3h3.5v.2h-3.5zM126.4 189.4v5.1M126.7 188v1.1h.9M127.6 189.4v4.9M127.6 186.2h-.9v1.1M127.9 186.7a1.04 1.04 0 0 0-.5 1.2 1.04 1.04 0 0 0 1.1 .8l52.4-5-.3-3.4-49.4 4.7-3.3 1.8M128.3 186.2h1.3M128.3 189.1h1.3M130.2 186.2h1.3"/>
<path d="M130.2 189.1h1.3M132.1 186.2h1.3M132.1 189.1h1.3M132.8 187.1l-4.5 .5M132.8 180.9l-4.5 .5 4.5 .6M133.4 182.1h.7M134.1 186.2h1.3M134.1 189.1h1.3M134.1 187h-.7M134.1 180.7l-.7 .1M134.7 182.2l3.9 .5M136 186.2h1.3"/>
<path d="M136 189.1h1.3M137.9 186.2h1.3M137.9 189.1h1.3M138.6 186.4l-3.9 .5M138.6 180.2l-3.9 .5M139.2 182.7l.6 .1M139.8 186.3h-.6M139.8 180l-.6 .1M139.9 186.2h1.3M139.9 189.1h1.3M140.5 182.9l3.8 .5M141.8 186.2h1.3"/>
<path d="M141.8 189.1h1.3M143.7 186.2h1.3M143.7 189.1h1.3M144.3 185.7l-3.8 .5M145 183.5h.6M145.6 185.5l-.6 .1M145.6 186.2h1.4M145.6 189.1h1.4M146.2 183.6l3.9 .5M147.6 186.2h1.3M147.6 189.1h1.3M148.4 194.3h2.2"/>
<path d="M148.4 189.4v5.1M149.5 186.2h1.3M149.5 189.1h1.3M149.7 180l16.9 7.1M150.1 185l-3.9 .5M150.6 189.4v5.1M150.7 184.1l.7 .1M151.4 184.9h-.7M151.4 186.2h1.4M151.4 189.1h1.4M152 184.3l3.8 .5M153.4 186.2h1.3"/>
<path d="M153.4 189.1h1.3M155.3 186.2h1.3M155.3 189.1h1.3M155.8 184.3l-3.8 .5M156.5 184.9h.6M157.1 184.1l-.6 .1M157.2 186.2h1.4M157.2 189.1h1.4M157.7 185l3.9 .5M159.2 186.2h1.3M159.2 189.1h1.3M161.1 186.2h1.3"/>
<path d="M161.1 189.1h1.3M161.6 183.6l-3.9 .5M162.2 185.5l.7 .1M162.9 183.5h-.7M163 186.2h1.4M163 189.1h1.4M163.5 185.7l3.9 .5M165 186.2h1.3M165 189.1h1.3M166.9 186.2h1.3M166.9 189.1h1.3M167.1 187.3l.8 .3"/>
<path d="M167.2 185.6l.5 .2-.7 1.7-.5-.2zM167.4 182.9l-3.9 .5M167.6 186l.8 .3M168 186.3h.6M168 180l.6 .1M168.6 182.7l-.6 .1M168.8 186.2h1.4M168.8 189.1h1.4M169.3 186.4l3.8 .5M169.3 180.2l3.8 .5M170.8 186.2h1.3M170.8 189.1h1.3"/>
<path d="M171 194.3h2.2M171 189.4v5.1M172.7 186.2h1.3M172.7 189.1h1.3M173.1 182.2l-3.8 .5M173.2 189.4v5.1M173.8 187h.6M173.8 180.7l.6 .1M174.4 182.1h-.6M174.6 186.2h1.4M174.6 189.1h1.4M175 180.9l4.5 .5-4.5 .6"/>
<path d="M175 187.1l4.5 .5M176.6 186.2h1.3M176.6 189.1h1.3M178.5 186.2h1.3M178.5 189.1h1.3M180 186.7a1.04 1.04 0 0 1 .5 1.2 1.04 1.04 0 0 1-1.1 .8l-52.5-5 .3-3.4 49.4 4.7 3.4 1.8M180.4 186.2h1.4M180.4 189.1h1.4M182.4 186.2h1.3M182.4 189.1h1.3M184.3 186.2h1.3M184.3 189.1h1.3"/>
<path d="M186.2 186.2h1.4M186.2 189.1h1.4M188.2 186.2h1.3M188.2 189.1h1.3M190.1 186.2h1.3M190.1 189.1h1.3M191.7 194.3h3.5v.2h-3.5zM192 186.2h1.4M192 189.1h1.4M194 186.2h.9v1.1M194 189.4v4.9M194.9 188v1.1h-.9"/>
<path d="M195.2 189.4v5.1M74.9 239.2h132.9M74.9 235.7h51.7M75.7 220.2h.9M76.2 220.2v1.5M77 221l.3-.3 .4 .1v.9M77 220.2v1.5M78.2 220.3h.2zM78.3 220.8v.9M79.5 220.9a.43 .43 0 0 0-.7 0l.2 .2 .5 .2v.2a.43 .43 0 0 1-.7 0M81.6 220.9a.47 .47 0 0 0-.7-.1 .47 .47 0 0 0 0 .7 .47 .47 0 0 0 .7 0M81.6 220.2v1.5"/>
<path d="M82.2 220.7v1M82.7 220.7l-.5 .2v.2M83.8 220.9a.47 .47 0 0 0-.7-.1 .47 .47 0 0 0 0 .7 .47 .47 0 0 0 .7 0M83.8 220.7v1M84.3 220.7l.3 1 .3-1 .2 1 .3-1M85.8 220.3h.2zM85.9 220.8v.9M86.5 221a.45 .45 0 0 1 .6-.2l.1 .9M86.5 220.7v1M88.5 220.7l-.1 1.3-.2 .2-.3-.1M88.5 220.9a.45 .45 0 0 0-.7 0 .45 .45 0 0 0 0 .6 .45 .45 0 0 0 .7 0M89.6 235.7v21.8"/>
<path d="M91.2 220.8l-.1-.1-.3 .6a.49 .49 0 0 1-.5 .4 .49 .49 0 0 1-.5-.4l.8-.7-.2-.4-.2 .2 .1 .4 .6 .8 .3 .1v-.2M93.3 220.9a.45 .45 0 0 0-.6 0 .45 .45 0 0 0 0 .6 .45 .45 0 0 0 .6 0M93.3 220.2v1.5M93.8 221.1h.8a.45 .45 0 0 0-.6-.4 .45 .45 0 0 0-.1 .8l.1 .1a.38 .38 0 0 0 .6-.1M95.8 220.9a.44 .44 0 0 0-.7 0l.6 .4 .1 .2a.44 .44 0 0 1-.7 0M96.3 220.2v.2zM96.3 220.8v.9M97.6 220.7l-.1 1.3-.2 .2-.3-.1M97.6 220.9a.45 .45 0 0 0-.7 0 .45 .45 0 0 0 0 .6 .45 .45 0 0 0 .7 0M98.1 221l.4-.3 .3 .1 .1 .9M98.1 220.7v1M100.3 220.2v.2z"/>
<path d="M100.3 220.8v.9M101.6 220.9a.44 .44 0 0 0-.8 0l.7 .4 .1 .2a.44 .44 0 0 1-.8 0M102.8 220.7h.5M103 220.2v1.2l.1 .2 .2 .1M103.7 221l.4-.3 .3 .1 .1 .9M103.7 220.2v1.5M105 221.1h.8a.46 .46 0 0 0-.5-.3 .46 .46 0 0 0-.4 .4 .46 .46 0 0 0 .4 .5l.5-.2M107.1 220.9a.47 .47 0 0 1 .7-.1 .47 .47 0 0 1 0 .7 .47 .47 0 0 1-.7 0M107.1 220.7v1.5M108.4 220.7v1M109 220.7l-.4 .1-.2 .3M110.6 220.9a.47 .47 0 0 1 .7-.1 .47 .47 0 0 1 0 .7 .47 .47 0 0 1-.7 0"/>
<path d="M110.6 220.7v1.5M111.9 221.1h.8a.45 .45 0 0 0-.6-.4 .45 .45 0 0 0-.2 .8l.2 .1a.41 .41 0 0 0 .6-.1M112.1 235.7v21.8M113.2 220.7v1M113.7 220.7l-.3 .1-.2 .3M113.9 220.7h.5M114.1 220.2v1.2l.1 .2 .3 .1M114.8 220.7l.4 1 .4-1M115.2 221.7l-.5 .5M118 220.7h.5M118.6 220.2l-.3 .1v.2v1.2M120.8 220.2v1.5l-.9-1.5v1.5"/>
<path d="M121.4 220.2v1.5M121.9 220.2v1.5M121.9 220.9h1M122.9 220.2v1.5M123.2 220.2l.6 1.5 .5-1.5M124.5 221.7l.5-1.5 .6 1.5M124.7 221.2h.7M126.6 220.2h1M126.6 223.3v43.4M127.1 220.2v1.5M127.9 220.9h.6M128.8 220.2h-.9v1.5h.9"/>
<path d="M130.1 220.6a.52 .52 0 0 0-.6-.4 .52 .52 0 0 0-.4 .6 .6 .6 0 0 0 .2 .8 .6 .6 0 0 0 .8-.1v-.2M130.7 220.9h.9M130.7 220.2v1.5M131.6 220.2v1.5M133.1 220.2v1.5l-1-1.5v1.5M133.9 220.3a.73 .73 0 0 1 .8 .5 .73 .73 0 0 1-.4 .9 .76 .76 0 0 1-.7-.6 .76 .76 0 0 1 .3-.8zM135.2 220.2v1.5h.8M136.5 220.3a.68 .68 0 0 1 .9 .6 .68 .68 0 0 1-.9 .7l-.2-.5v-.5zM138.8 220.6a.52 .52 0 0 0-.6-.4 .52 .52 0 0 0-.4 .6v.3a.51 .51 0 0 0 .5 .6 .51 .51 0 0 0 .5-.6h-.3M139.3 220.2v1.5M139.8 220.9h.6M140.7 220.2h-.9v1.5h.9"/>
<path d="M142 220.4l-.3-.2-.6 .2 .1 .4 .8 .3v.4a.59 .59 0 0 1-.9 0M142.6 221.5v.2zM145 220.2v1.5l-.9-1.5v1.5M146.8 220.7h.4M147 220.2v1.4l.3 .1M148.5 220.7h.4M148.7 220.2v1.4l.3 .1M151.6 220.9a.45 .45 0 0 1 .7 0 .45 .45 0 0 1 0 .6 .45 .45 0 0 1-.7 0M151.6 220.2v1.5M152.8 221.1h.8a.4 .4 0 0 0-.4-.4 .4 .4 0 0 0-.4 .4l.1 .4a.4 .4 0 0 0 .4 .2 .4 .4 0 0 0 .3-.2M155.7 220.9a.44 .44 0 0 0-.7 0l.6 .4 .1 .2a.44 .44 0 0 1-.7 0M157.5 220.2v1.5"/>
<path d="M158.8 220.9a.47 .47 0 0 0-.7-.1 .47 .47 0 0 0 0 .7 .47 .47 0 0 0 .7 0M158.8 220.2v1.5M161.5 220.7v1M162.1 220.7l-.4 .1-.2 .3M164 220.9a.45 .45 0 0 0-.6 0 .45 .45 0 0 0 0 .6 .45 .45 0 0 0 .6 0M165.8 220.9a.45 .45 0 0 1 .7 0 .45 .45 0 0 1 0 .6 .45 .45 0 0 1-.7 0M165.8 220.7v1.5M167.1 220.3h.1zM167.1 220.8v.9M167.6 221.1h.8a.45 .45 0 0 0-.6-.4 .45 .45 0 0 0-.1 .8l.1 .1a.38 .38 0 0 0 .6-.1M169.7 220.9a.47 .47 0 0 0-.7-.1 .47 .47 0 0 0 0 .7 .47 .47 0 0 0 .7 0M169.7 220.2v1.5"/>
<path d="M171 220.7h.4M171.2 220.2v1.4l.3 .1M174.9 220.9a.47 .47 0 0 0-.7-.1 .47 .47 0 0 0 0 .7 .47 .47 0 0 0 .7 0M174.9 220.7v1M175.4 221l.3-.3 .4 .1 .1 .9M175.4 220.7v1M176.5 220.7l.5 1 .4-1M177 221.7l-.5 .5M179.8 220.7h.5M180.1 220.2v1.4l.3 .1M180.8 221a.5 .5 0 0 1 .7-.2v.9M180.8 220.2v1.5"/>
<path d="M182 221.1h.9a.45 .45 0 0 0-.7-.4 .45 .45 0 0 0-.1 .8l.2 .1a.38 .38 0 0 0 .6-.1M183.4 220.7v1M183.9 220.7a.45 .45 0 0 0-.5 .4M185.9 220.9a.47 .47 0 0 0-.7-.1 .47 .47 0 0 0 0 .7 .47 .47 0 0 0 .7 0M187.6 221l.4-.3 .3 .1 .1 .9M187.6 220.7v1M189.7 220.9a.47 .47 0 0 0-.7-.1 .47 .47 0 0 0 0 .7 .47 .47 0 0 0 .7 0M190.1 221.1h.8a.45 .45 0 0 0-.6-.4 .45 .45 0 0 0-.1 .8l.1 .1a.38 .38 0 0 0 .6-.1M191.4 220.7v1M192 220.7a.45 .45 0 0 0-.6 .4M192.3 221l.4-.3 .3 .1 .1 .9M192.3 220.7v1"/>
<path d="M193.7 221.5v.2zM74.9 252.9h132.9M74.9 248.4h132.9M74.9 243.7h132.9M74.9 257.5h132.9M155.7 257.5v4.7M178.1 257.5v4.7M74.9 266.7v-43.4h132.9h-132.9v-4.2h132.9v47.6M74.9 262.2h132.9"/>
<circle cx="27.7" cy="37.7" r=".95"/>
<circle cx="29.2" cy="29.6" r="2.48"/>
<circle cx="29.2" cy="29.6" r=".74"/>
<circle cx="30.3" cy="35" r=".36"/>
<circle cx="30.9" cy="38.9" r=".91"/>
<circle cx="37.4" cy="138.7" r=".74"/>
<circle cx="37.4" cy="138.7" r=".32"/>
<circle cx="39.4" cy="136.9" r=".78"/>
<circle cx="39.4" cy="136.9" r=".36"/>
<circle cx="42.1" cy="138.7" r=".28"/>
<circle cx="47.3" cy="138.7" r=".74"/>
<circle cx="47.3" cy="138.7" r=".32"/>
<circle cx="87.5" cy="138.7" r=".28"/>
<circle cx="58.4" cy="153.6" r=".74"/>
<circle cx="58.4" cy="153.6" r=".44"/>
<circle cx="64.8" cy="151" r=".53"/>
<circle cx="42.1" cy="163.2" r=".36"/>
<circle cx="64.8" cy="175.4" r=".53"/>
<circle cx="87.5" cy="163.2" r=".36"/>
<circle cx="128.3" cy="175.2" r=".28"/>
<circle cx="147.4" cy="178.3" r=".74"/>
<circle cx="147.4" cy="178.3" r=".44"/>
<circle cx="153.9" cy="178.3" r=".53"/>
<circle cx="179.5" cy="175.2" r=".36"/>
<circle cx="42.1" cy="187.6" r=".28"/>
<circle cx="76.9" cy="182.7" r="1.08"/>
<circle cx="76.9" cy="182.7" r=".44"/>
<circle cx="87.5" cy="187.6" r=".28"/>
<circle cx="128.3" cy="187.6" r=".28"/>
<circle cx="128.3" cy="181.4" r=".36"/>
<circle cx="153.9" cy="184.5" r=".53"/>
<circle cx="168.2" cy="187" r=".87"/>
<circle cx="179.5" cy="181.4" r=".36"/>
<circle cx="179.5" cy="187.6" r=".36"/>
<circle cx="109.7" cy="221.2" r=".48"/>
<circle cx="117.2" cy="221.2" r=".48"/>
<circle cx="146" cy="221.2" r=".48"/>
<circle cx="149.8" cy="221.2" r=".48"/>
<circle cx="156.6" cy="221.2" r=".48"/>
<circle cx="160.6" cy="221.2" r=".48"/>
<circle cx="164.9" cy="221.2" r=".48"/>
<circle cx="172.3" cy="221.2" r=".47"/>
<circle cx="179" cy="221.2" r=".48"/>
<circle cx="186.7" cy="221.2" r=".48"/>
</g>
<g fill="#000" stroke="#000" stroke-width=".2">
<path d="M29.9 44.9l1.3-.2v.5zM38.9 44.7l1.3 .2-1.3 .3zM40.2 44.9l1.3-.2v.5zM107.6 44.7l1.3 .2-1.3 .3zM117.8 50.3l.2 1.2h-.4zM24.8 60.6l.2 1.3h-.4zM78.5 61.2l1.1-.6-.8 1zM24.6 93.7h.4l-.2 1.2zM78.8 94l.3-.3 .6 1.2zM117.6 104h.4l-.2 1.3zM34.6 131.8l1.1-.8-.8 1.1zM80.6 119.7l.2 .3-1.1 .6z"/>
<path d="M117.3 136.1l.2 1.3h-.4zM117.1 134.8h.4l-.2 1.3zM117.3 120.6l.2 1.3h-.4zM41 139.6l-.4 1.3-.4-.2zM93.1 138.8l.8 1.1-.4 .2zM199.6 157.1l.2 1.3h-.4zM27.7 177.7l.3-.1 .2 1.3zM29.9 170.5l.9 .9-1.1-.6zM81.7 167.2l1 .8-.3 .3zM199.6 172.5l.2 1.3h-.4zM199.4 171.3h.4l-.2 1.2zM94.5 186.4l.4 .3-.9 .9z"/>
<path d="M117.1 193.2h.4l-.2 1.3zM199.4 193.2h.4l-.2 1.3z"/>
</g>
<g fill="none" stroke="#000" stroke-width=".25">
<circle cx="87.5" cy="138.7" r="1.46"/>
<circle cx="179.5" cy="175.2" r="1.46"/>
<circle cx="87.5" cy="187.6" r="1.46"/>
<circle cx="179.5" cy="187.6" r="1.46"/>
</g>
<g font-size="3.9">
<text x="80.3" y="229.9">ELECTRO HYDRAULIC</text>
<text x="80.4" y="234.5">SCISSOR LIFT</text>
</g>
<g font-size="3.6">
<text x="167.6" y="227">NIHVA TECHNOLOGIES</text>
<text x="172.9" y="231">PVT. LTD.</text>
<text x="192.8" y="231">PUNE</text>
</g>
<g font-size="3.2">
<text x="141.1" y="18.2">NOTE :</text>
<text x="140.9" y="25.9">1. CAPACITY : 3 TON</text>
<text x="141.2" y="29.8">2. COLOR : GOLDEN YELLOW ( RAL 1004 )</text>
<text x="141.2" y="33.6">3. MAX. HT LIMIT SWITCH.</text>
<text x="128.2" y="242.6">CLIENT - BAJAJ AUTO PVT .LTD</text>
<text x="128" y="251.7">SITE - AURANGABAD</text>
<text x="128.3" y="247.2">PROJECT -</text>
<text x="128.1" y="256.3">DWG. NO. : NIHVA/18-19/0134</text>
<text x="127.5" y="261">SCALE: NTS</text>
<text x="156.6" y="260.9">WT:</text>
<text x="179.5" y="261">SHEET: 01 OF 01</text>
</g>
<text font-size="2.8" x="82.5" y="226">: -</text>
<g font-size="2.7">
<text x="31.7" y="66.6">HYD.</text>
<text x="32.8" y="69.8">LIP</text>
<text x="54.8" y="71.5">HYD.</text>
<text x="51.9" y="75.6">LIFT CYL.</text>
<text x="96.3" y="87.4">SHEET</text>
<text x="96.6" y="84.1">CHEQ.</text>
<text x="91.3" y="113.5">ON TWO</text>
<text x="91.5" y="110.3">RAILING</text>
<text x="87.9" y="116.7">LENGTH SIDE</text>
<text x="25" y="148.1">HYD.</text>
<text x="96.9" y="145.8">TOP FRAME</text>
<text x="13.6" y="155.9">5 H.P, 3PH</text>
<text x="22.8" y="152.2">LIP CYL.</text>
<text x="18.8" y="159.2">AC</text>
<text x="9.9" y="165.7">WITH CONTROL</text>
<text x="11.1" y="162.4">POWER PACK</text>
<text x="15.8" y="168.9">PANEL</text>
<text x="87.8" y="172.1">SCISSOR</text>
<text x="99.9" y="179.5">BOTTOM</text>
<text x="100.9" y="182.7">FRAME</text>
<text x="175.9" y="233.7">Tel : 020 66304033</text>
<text x="97.1" y="238.5">SIGN</text>
<text x="115.2" y="238.4">DATE</text>
<text x="168.6" y="238.9">Website:- www.nihva.com</text>
<text x="172.8" y="236.3">Email:- info@nihva.com</text>
<text x="97.7" y="242.5">P.A</text>
<text x="113" y="242.4">25.09.2018</text>
<text x="97.7" y="247.1">R.D</text>
<text x="113" y="247">25.09.2018</text>
</g>
<g font-size="2.4">
<text x="33.1" y="44.6">600</text>
<text x="71.9" y="44.6">4000</text>
<text x="24.5" y="80.4" transform="rotate(-90 24.5 80.4)">2000</text>
<text x="117.5" y="80.4" transform="rotate(-90 117.5 80.4)">3200</text>
<text x="117" y="130.4" transform="rotate(-90 117 130.4)">900</text>
<text x="117" y="168" transform="rotate(-90 117 168)">3300</text>
<text x="199.3" y="166.8" transform="rotate(-90 199.3 166.8)">900</text>
<text x="199.3" y="186.3" transform="rotate(-90 199.3 186.3)">1300</text>
<text x="75.8" y="242.4">DRAWN</text>
<text x="75.7" y="246.5">CHECK</text>
<text x="75.8" y="251.7">REV.</text>
<text x="75.8" y="256.2">APPROVAL</text>
</g>
<g font-size="2.2">
<text x="75.9" y="259.9">If any queries contact : projects@nihva.com</text>
<text x="87.1" y="265.2">ALL DIMENSION ARE IN mm</text>
</g>
<text font-size="2.1" x="75.9" y="226">TITLE</text>
</svg>
